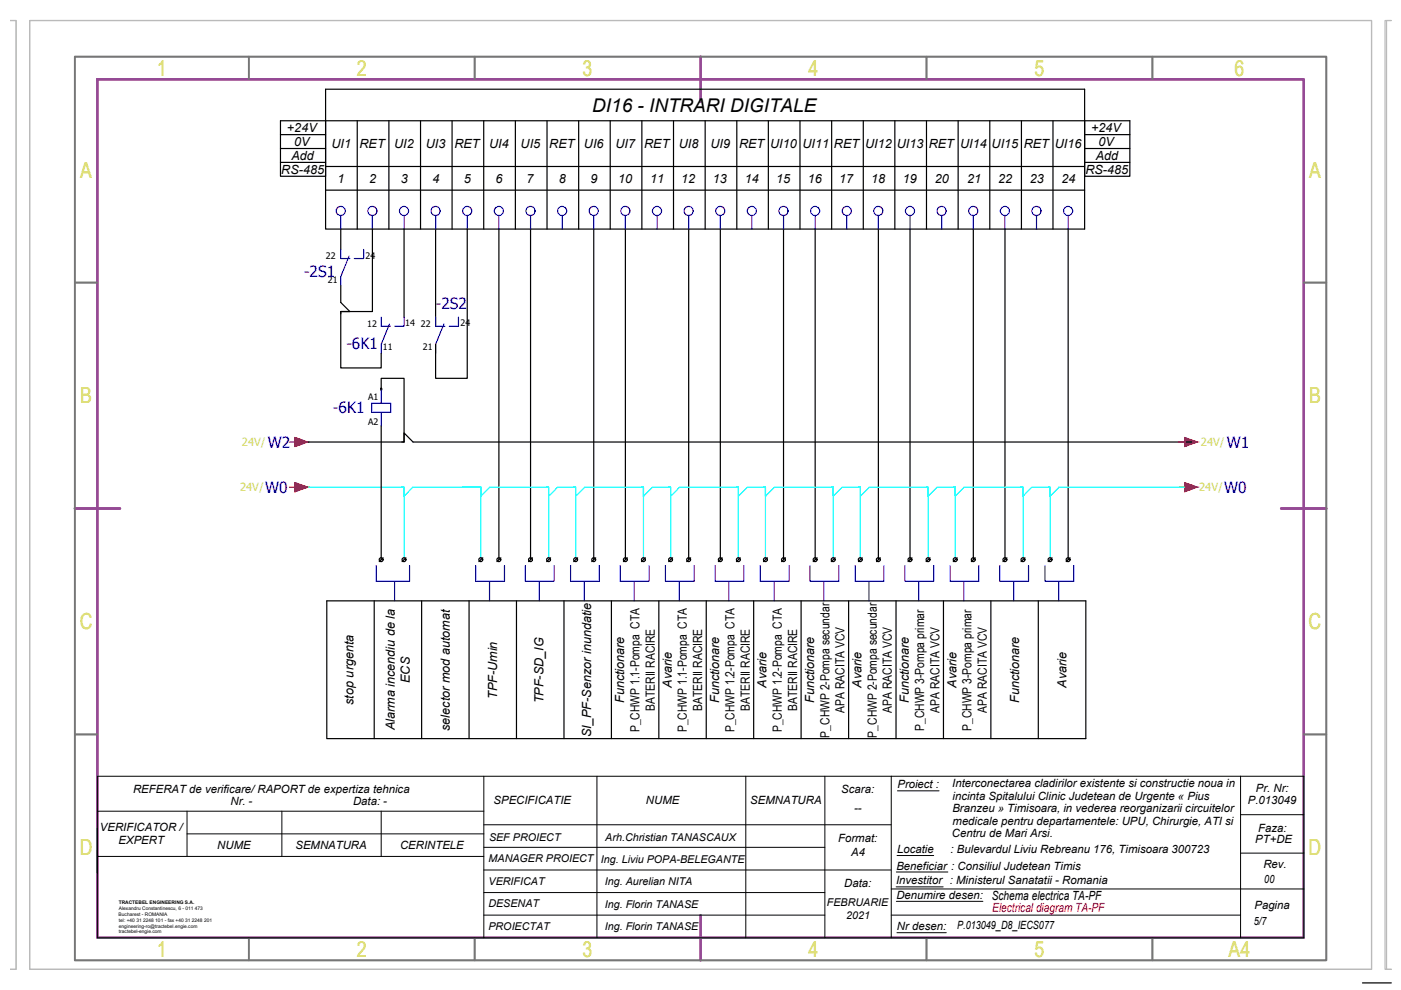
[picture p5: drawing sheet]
<svg xmlns="http://www.w3.org/2000/svg" width="297mm" height="210mm" viewBox="0 0 297 210" stroke-linecap="round" stroke-linejoin="round" font-family="sans-serif">
<!-- layer: CP_LINENORM -->
<path d="M2.1 4.4h1.3v201.1h-1.3M6.3 4.4h284.5v201.1h-284.5zM293.7 4.4h1.3h-1v201.1h1h-1.3z" fill="none" stroke="#bababa" stroke-width=".25"/>
<!-- layer: CP_FRAME -->
<path d="M20.6 16.8h255.8v182h-255.8zM148.5 12v9.6M15.9 107.8h9.5M271.6 107.8h9.6M148.5 194v9.6" fill="none" stroke="#954a95" stroke-width=".51"/>
<!-- layer: CP_FRREF -->
<g fill="none" stroke="#767676" stroke-width=".36">
<path d="M15.9 12h265.3v191.6h-265.3zM52.8 12v4.8M100.6 12v4.8M196.4 12v4.8M244.3 12v4.8M15.9 59.9h4.7M276.4 59.9h4.8M15.9 155.7h4.7M276.4 155.7h4.8M52.8 198.8v4.8M100.6 198.8v4.8M196.4 198.8v4.8"/>
<path d="M244.3 198.8v4.8"/>
</g>
<!-- layer: EPLAN311 -->
<g fill="#f00" stroke="#f00" stroke-width=".21">
<path d="M62.6 92.8l2.6 .9h-2.6zM62.6 93.7v1l2.6-1z"/>
<path d="M62.6 102.3l2.6 1h-2.6zM62.6 103.3v1l2.6-1z"/>
<path d="M251.2 92.8l2.6 .9h-2.6zM251.2 93.7v1l2.6-1z"/>
<path d="M251.2 102.3l2.6 1h-2.6zM251.2 103.3v1l2.6-1z"/>
</g>
<g fill="none" stroke="#0ff" stroke-width=".25">
<path d="M65.2 103.3h20.5v15.4M85.2 103.3h.5v1.9l1.9-1.9h14.3v15.4M98.1 103.3h3.8v1.9l2-1.9h12.4v1.9l1.9-1.9h3.9v15.4M115.8 103.3h.5v15.4M121.6 103.3h.5v1.9l1.9-1.9h12.4v1.9l2-1.9h3.8v15.4M136 103.3h.4v15.4M141.7 103.3h.5v1.9l1.9-1.9h12.5v1.9l1.9-1.9h3.8v15.4M156.1 103.3h.5v15.4M161.8 103.3h.5v1.9l1.9-1.9h12.5v1.9l1.9-1.9h3.8v15.4M176.2 103.3h.5v15.4M181.9 103.3h.5v1.9l1.9-1.9h12.5v1.9l1.9-1.9h3.8v15.4M196.3 103.3h.5v15.4"/>
<path d="M202 103.3h.5v1.9l1.9-1.9h12.5v1.9l1.9-1.9h3.8v15.4M216.4 103.3h.5v15.4M222.2 103.3h.4v1.9l2-1.9h26.6"/>
</g>
<!-- layer: 0 -->
<g fill="none" stroke="#000" stroke-width=".25">
<path d="M69 18.9h161v29.7h-161zM59.5 28.5h9.5M59.5 31.5h9.5M59.5 34.4h9.5M69 25.6v11.8h-9.5v-11.8h180.1v11.8h-9.6v-11.8M69 35.3h161M75.7 25.6v23M82.5 25.6v23M89.2 25.6v23M95.8 25.6v23M102.6 25.6v23M109.3 25.6v23"/>
<path d="M116 25.6v23M122.7 25.6v23M129.4 25.6v23M136.1 25.6v23M142.8 25.6v23M149.5 25.6v23M156.2 25.6v23M162.9 25.6v23M169.6 25.6v23M176.3 25.6v23M183 25.6v23M189.7 25.6v23"/>
<path d="M196.4 25.6v23M203.1 25.6v23M209.9 25.6v23M216.6 25.6v23M223.3 25.6v23M230 28.5h9.6M230 31.5h9.6M230 34.4h9.6M69 40.3h161M72.2 48.6v4.3M79 48.6v17.5h-6.8h2l-2-2v-3.5M85.7 48.6v18.7"/>
<path d="M92.4 48.6v20.6M99.1 48.6v31.6h-6.7v-7.2M105.8 48.6v70.1M112.5 48.6v70.1M125.9 48.6v70.1M132.6 48.6v70.1M146 48.6v70.1M152.7 48.6v70.1M166.1 48.6v70.1M172.8 48.6v70.1M186.2 48.6v70.1M192.9 48.6v70.1"/>
<path d="M206.4 48.6v70.1M213.1 48.6v70.1M226.5 48.6v70.1M72.2 66.5v-.4v11.9h8.6v-3.1M80.8 82.6v-2.4h4.9v13.5h-20.5M80.8 90.3v28.4M85.2 93.7h.5v-1.9l1.9 1.9h165.1M81.2 118.3l-.8 .8M86.1 118.3l-.9 .8M102.4 118.3l-.9 .8M106.2 118.3l-.8 .8M112.9 118.3l-.8 .8"/>
<path d="M116.7 118.3l-.8 .8M122.5 118.3l-.9 .8M126.3 118.3l-.8 .8M133 118.3l-.8 .8M136.8 118.3l-.8 .8M142.6 118.3l-.8 .8M146.4 118.3l-.8 .8M153.1 118.3l-.8 .8M157 118.3l-.9 .8M162.7 118.3l-.8 .8M166.5 118.3l-.8 .8M173.3 118.3l-.9 .8"/>
<path d="M177.1 118.3l-.9 .8M182.8 118.3l-.8 .8M186.7 118.3l-.9 .8M193.4 118.3l-.9 .8M197.2 118.3l-.9 .8M203 118.3l-.9 .8M206.8 118.3l-.9 .8M213.5 118.3l-.9 .8M217.3 118.3l-.8 .8M223.1 118.3l-.9 .8M226.9 118.3l-.9 .8M288.9 208.4h6.1"/>
<circle cx="80.8" cy="118.7" r=".41"/>
<circle cx="85.7" cy="118.7" r=".41"/>
<circle cx="101.9" cy="118.7" r=".41"/>
<circle cx="105.8" cy="118.7" r=".41"/>
<circle cx="112.5" cy="118.7" r=".41"/>
<circle cx="116.3" cy="118.7" r=".41"/>
<circle cx="122" cy="118.7" r=".41"/>
<circle cx="125.9" cy="118.7" r=".41"/>
<circle cx="132.6" cy="118.7" r=".41"/>
<circle cx="136.4" cy="118.7" r=".41"/>
<circle cx="142.2" cy="118.7" r=".41"/>
<circle cx="146" cy="118.7" r=".41"/>
<circle cx="152.7" cy="118.7" r=".41"/>
<circle cx="156.5" cy="118.7" r=".41"/>
<circle cx="162.3" cy="118.7" r=".41"/>
<circle cx="166.1" cy="118.7" r=".41"/>
<circle cx="172.8" cy="118.7" r=".41"/>
<circle cx="176.7" cy="118.7" r=".41"/>
<circle cx="182.4" cy="118.7" r=".41"/>
<circle cx="186.2" cy="118.7" r=".41"/>
<circle cx="192.9" cy="118.7" r=".41"/>
<circle cx="196.8" cy="118.7" r=".41"/>
<circle cx="202.5" cy="118.7" r=".41"/>
<circle cx="206.4" cy="118.7" r=".41"/>
<circle cx="213.1" cy="118.7" r=".41"/>
<circle cx="216.9" cy="118.7" r=".41"/>
<circle cx="222.6" cy="118.7" r=".41"/>
<circle cx="226.5" cy="118.7" r=".41"/>
</g>
<!-- layer: EPLAN311 -->
<path d="M61.4 93.7h1.2M62.6 92.8l2.6 .9-2.6 1zM250 93.7h1.2M251.2 92.8l2.6 .9-2.6 1zM61.4 103.3h1.2M62.6 102.3l2.6 1-2.6 1zM250 103.3h1.2M251.2 102.3l2.6 1-2.6 1z" fill="none" stroke="#f00" stroke-width=".25"/>
<!-- layer: 0 -->
<g fill="none" stroke="#00f" stroke-width=".25">
<path d="M79.8 119.9v3.4h7v-3.4M100.8 119.9v3.4h6.2v-3.4M111.4 119.9v3.4h6.1v-3.4M121 119.9v3.4h6.1v-3.4M131.5 119.9v3.4h6.1v-3.4M141.1 119.9v3.4h6.1v-3.4M151.6 119.9v3.4h6.1v-3.4M161.2 119.9v3.4h6.1v-3.4M171.7 119.9v3.4h6.1v-3.4M181.3 119.9v3.4h6.1v-3.4M191.9 119.9v3.4h6.1v-3.4M201.4 119.9v3.4h6.1v-3.4"/>
<path d="M212 119.9v3.4h6.1v-3.4M221.6 119.9v3.4h6.1v-3.4M83.7 123.3v4.1M103.8 123.3v4.1M114.3 123.3v4.1M123.9 123.3v4.1M134.4 123.3v4.1M144 123.3v4.1M154.5 123.3v4.1M164.1 123.3v4.1M174.7 123.3v4.1M184.2 123.3v4.1"/>
<path d="M194.8 123.3v4.1M204.4 123.3v4.1M214.9 123.3v4.1M224.5 123.3v4.1"/>
</g>
<!-- layer: EPLAN302 -->
<g fill="none" stroke="#00f" stroke-width=".25">
<path d="M72.2 45.7v2.9M79 45.7v2.9M85.7 45.7v2.9M92.4 45.7v2.9M99.1 45.7v2.9M105.8 45.7v2.9M112.5 45.7v2.9M119.2 45.7v2.9M125.9 45.7v2.9M132.6 45.7v2.9M139.3 45.7v2.9M146 45.7v2.9"/>
<path d="M152.7 45.7v2.9M159.4 45.7v2.9M166.1 45.7v2.9M172.8 45.7v2.9M179.5 45.7v2.9M186.2 45.7v2.9M192.9 45.7v2.9M199.7 45.7v2.9M206.4 45.7v2.9M213.1 45.7v2.9M219.8 45.7v2.9M226.5 45.7v2.9"/>
<circle cx="72.2" cy="44.7" r=".96"/>
<circle cx="78.9" cy="44.7" r=".96"/>
<circle cx="85.7" cy="44.7" r=".96"/>
<circle cx="92.3" cy="44.7" r=".96"/>
<circle cx="99.1" cy="44.7" r=".96"/>
<circle cx="105.8" cy="44.7" r=".96"/>
<circle cx="112.5" cy="44.7" r=".96"/>
<circle cx="119.2" cy="44.7" r=".96"/>
<circle cx="125.9" cy="44.7" r=".96"/>
<circle cx="132.6" cy="44.7" r=".96"/>
<circle cx="139.3" cy="44.7" r=".96"/>
<circle cx="146" cy="44.7" r=".96"/>
<circle cx="152.7" cy="44.7" r=".96"/>
<circle cx="159.4" cy="44.7" r=".96"/>
<circle cx="166.1" cy="44.7" r=".96"/>
<circle cx="172.8" cy="44.7" r=".96"/>
<circle cx="179.5" cy="44.7" r=".96"/>
<circle cx="186.2" cy="44.7" r=".96"/>
<circle cx="192.9" cy="44.7" r=".96"/>
<circle cx="199.6" cy="44.7" r=".96"/>
<circle cx="206.4" cy="44.7" r=".96"/>
<circle cx="213.1" cy="44.7" r=".96"/>
<circle cx="219.7" cy="44.7" r=".96"/>
<circle cx="226.5" cy="44.7" r=".96"/>
</g>
<!-- layer: c_cartus text -->
<g fill="none" stroke="#000" stroke-width=".21">
<path d="M20.6 175.6v9.6M20.6 172h82M39.7 172v9.6M39.7 176.8h62.9M59.8 172v9.6M80.8 172v9.6M102.6 174.9h86.4M102.6 179.7h72.3M102.6 164.6v34.2M126.6 164.6v34.2M158.1 164.6v34.2M174.9 164.6v34.2"/>
<path d="M189 164.6v34.2M190.3 167.7h8.8M263 164.6v34.2M263 172.7h13.4M276.4 164.6h-255.8v34.2h255.8M20.6 181.6h82M102.6 184.5h86.4M102.6 189.2h72.3M102.6 194h72.3M189 188.5h87.4M189 194h74M190 188h10"/>
<path d="M190 184.9h11M190 191.1h18.4M190.2 197.8h10.4M190.2 181.4h7.8M263 180.9h13.4"/>
</g>
<!-- layer: a_has_UPU -->
<path d="M276.4 164.6v34.2" fill="none" stroke="#000" stroke-width=".21"/>
<!-- layer: EPLAN300 -->
<path d="M72.2 52.9v1.9h2M74 54.3l-1.8 4.3v2M77.1 52.9v1.9h-2M80.8 67.3v1.9h2M82.6 68.7l-1.8 4.3v1.9M85.7 67.3v1.9h-2M92.4 67.3v1.9h1.9M94.1 68.7l-1.7 4.3v1.9M97.2 67.3v1.9h-1.9M78.8 85.5h4v1.9h-4zM80.8 82.6v2.9M80.8 87.4v2.9" fill="none" stroke="#00f" stroke-width=".25"/>
<!-- layer: E-RevizieVP -->
<g fill="none" stroke="#000" stroke-width=".25">
<path d="M69.3 127.4h160.9v29.2h-160.9zM79.3 127.4v29.2M89.4 127.4v29.2M99.4 127.4v29.2M109.5 127.4v29.2M119.6 127.4v29.2M129.6 127.4v29.2M139.7 127.4v29.2M149.7 127.4v29.2M159.8 127.4v29.2M169.8 127.4v29.2M179.9 127.4v29.2"/>
<path d="M190 127.4v29.2M200 127.4v29.2M210.1 127.4v29.2M220.1 127.4v29.2"/>
</g>
<!-- layer: EPLAN100 -->
<circle cx="80.8" cy="82.6" r=".25" fill="#000"/>
<g font-size="4.7" fill="#dddd6e">
<text x="33.3" y="16.1">1</text>
<text x="75.7" y="16.1">2</text>
<text x="123.5" y="16.1">3</text>
<text x="171.4" y="16.1">4</text>
<text x="219.3" y="16">5</text>
<text x="261.7" y="16.1">6</text>
<text x="17" y="37.6">A</text>
<text x="277.6" y="37.6">A</text>
<text x="17" y="85.5">B</text>
<text x="277.6" y="85.5">B</text>
<text x="16.9" y="133.4">C</text>
<text x="277.5" y="133.4">C</text>
<text x="16.9" y="181.3">D</text>
<text x="277.5" y="181.3">D</text>
<text x="33.3" y="202.9">1</text>
<text x="75.7" y="202.9">2</text>
<text x="123.5" y="202.9">3</text>
<text x="171.4" y="202.9">4</text>
<text x="219.3" y="202.8">5</text>
<text x="260.5" y="202.9">A4</text>
</g>
<text font-size="4" x="125.6" y="23.7">DI16 - INTRARI DIGITALE</text>
<g font-size="3.3" fill="#00f">
<text x="64.5" y="58.7">-2S1</text>
<text x="92.4" y="65.5">-2S2</text>
<text x="73.4" y="74.1">-6K1</text>
<text x="70.6" y="87.6">-6K1</text>
<text x="56.8" y="94.9">W2</text>
<text x="260.1" y="94.9">W1</text>
<text x="56.2" y="104.5">W0</text>
<text x="259.6" y="104.5">W0</text>
</g>
<g font-size="2.7">
<text x="60.8" y="28">+24V</text>
<text x="231.4" y="28">+24V</text>
<text x="61.8" y="33.9">Add</text>
<text x="62.4" y="31">0V</text>
<text x="70.3" y="31.4">UI1</text>
<text x="76.2" y="31.4">RET</text>
<text x="83.6" y="31.4">UI2</text>
<text x="90.3" y="31.4">UI3</text>
<text x="96.3" y="31.4">RET</text>
<text x="103.7" y="31.4">UI4</text>
<text x="110.4" y="31.4">UI5</text>
<text x="116.5" y="31.4">RET</text>
<text x="123.8" y="31.4">UI6</text>
<text x="130.5" y="31.4">UI7</text>
<text x="136.6" y="31.4">RET</text>
<text x="143.9" y="31.4">UI8</text>
<text x="150.7" y="31.4">UI9</text>
<text x="156.7" y="31.4">RET</text>
<text x="163.3" y="31.4">UI10</text>
<text x="170.1" y="31.4">UI11</text>
<text x="176.8" y="31.4">RET</text>
<text x="183.4" y="31.4">UI12</text>
<text x="190.1" y="31.4">UI13</text>
<text x="196.9" y="31.4">RET</text>
<text x="203.6" y="31.4">UI14</text>
<text x="210.2" y="31.4">UI15</text>
<text x="217.1" y="31.4">RET</text>
<text x="223.6" y="31.4">UI16</text>
<text x="232.3" y="33.9">Add</text>
<text x="232.9" y="31">0V</text>
<text x="59.6" y="36.8">RS-485</text>
<text x="71.6" y="38.8">1</text>
<text x="78.3" y="38.8">2</text>
<text x="85" y="38.7">3</text>
<text x="91.7" y="38.8">4</text>
<text x="98.3" y="38.7">5</text>
<text x="105" y="38.7">6</text>
<text x="111.7" y="38.8">7</text>
<text x="118.5" y="38.7">8</text>
<text x="125.2" y="38.7">9</text>
<text x="131" y="38.7">10</text>
<text x="137.9" y="38.8">11</text>
<text x="144.4" y="38.8">12</text>
<text x="151.2" y="38.7">13</text>
<text x="157.9" y="38.8">14</text>
<text x="164.6" y="38.7">15</text>
<text x="171.3" y="38.7">16</text>
<text x="177.9" y="38.8">17</text>
<text x="184.7" y="38.7">18</text>
<text x="191.4" y="38.7">19</text>
<text x="198.2" y="38.7">20</text>
<text x="205" y="38.8">21</text>
<text x="211.6" y="38.8">22</text>
<text x="218.3" y="38.7">23</text>
<text x="225.1" y="38.8">24</text>
<text x="230.1" y="36.8">RS-485</text>
<text x="75" y="149.5" transform="rotate(-90 75 149.5)">stop urgenta</text>
<text x="86.9" y="144.8" transform="rotate(-90 86.9 144.8)">ECS</text>
<text x="105.4" y="148.2" transform="rotate(-90 105.4 148.2)">TPF-Umin</text>
<text x="115.2" y="149.2" transform="rotate(-90 115.2 149.2)">TPF-SD_IG</text>
<text x="132.4" y="149.1" transform="rotate(-90 132.4 149.1)">Functionare</text>
<text x="142.4" y="145.8" transform="rotate(-90 142.4 145.8)">Avarie</text>
<text x="152.5" y="149.1" transform="rotate(-90 152.5 149.1)">Functionare</text>
<text x="162.5" y="145.8" transform="rotate(-90 162.5 145.8)">Avarie</text>
<text x="172.6" y="149.1" transform="rotate(-90 172.6 149.1)">Functionare</text>
<text x="182.7" y="145.8" transform="rotate(-90 182.7 145.8)">Avarie</text>
<text x="192.7" y="149.1" transform="rotate(-90 192.7 149.1)">Functionare</text>
<text x="202.8" y="145.8" transform="rotate(-90 202.8 145.8)">Avarie</text>
<text x="216.1" y="149.1" transform="rotate(-90 216.1 149.1)">Functionare</text>
<text x="226.1" y="145.8" transform="rotate(-90 226.1 145.8)">Avarie</text>
<text x="83.7" y="154.8" transform="rotate(-90 83.7 154.8)">Alarma incendiu de la</text>
<text x="95.4" y="155" transform="rotate(-90 95.4 155)">selector mod automat</text>
<text x="135.6" y="155.3" transform="rotate(-90 135.6 155.3)">P_CHWP 1.1-Pompa CTA</text>
<text x="138.8" y="150.7" transform="rotate(-90 138.8 150.7)">BATERII RACIRE</text>
<text x="145.7" y="155.3" transform="rotate(-90 145.7 155.3)">P_CHWP 1.1-Pompa CTA</text>
<text x="148.9" y="150.7" transform="rotate(-90 148.9 150.7)">BATERII RACIRE</text>
<text x="155.7" y="155.3" transform="rotate(-90 155.7 155.3)">P_CHWP 1.2-Pompa CTA</text>
<text x="158.9" y="150.7" transform="rotate(-90 158.9 150.7)">BATERII RACIRE</text>
<text x="165.8" y="155.3" transform="rotate(-90 165.8 155.3)">P_CHWP 1.2-Pompa CTA</text>
<text x="169" y="150.7" transform="rotate(-90 169 150.7)">BATERII RACIRE</text>
<text x="179.1" y="151.1" transform="rotate(-90 179.1 151.1)">APA RACITA VCV</text>
<text x="189.1" y="151.1" transform="rotate(-90 189.1 151.1)">APA RACITA VCV</text>
<text x="195.9" y="155" transform="rotate(-90 195.9 155)">P_CHWP 3-Pompa primar</text>
<text x="199.2" y="151.1" transform="rotate(-90 199.2 151.1)">APA RACITA VCV</text>
<text x="206" y="155" transform="rotate(-90 206 155)">P_CHWP 3-Pompa primar</text>
<text x="209.2" y="151.1" transform="rotate(-90 209.2 151.1)">APA RACITA VCV</text>
<text x="125.3" y="156.3" transform="rotate(-90 125.3 156.3)">SI_PF-Senzor inundatie</text>
<text x="175.8" y="156.4" transform="rotate(-90 175.8 156.4)">P_CHWP 2-Pompa secundar</text>
<text x="185.9" y="156.4" transform="rotate(-90 185.9 156.4)">P_CHWP 2-Pompa secundar</text>
<text x="210.3" y="190.8">Schema electrica TA-PF</text>
</g>
<text font-size="2.7" fill="#f00" x="210.4" y="193.3">Electrical diagram TA-PF</text>
<g font-size="2.4" fill="#a5dd6e">
<text x="51.3" y="94.6">24V/</text>
<text x="254.6" y="94.6">24V/</text>
<text x="50.9" y="104.2">24V/</text>
<text x="254.2" y="104.2">24V/</text>
</g>
<g font-size="2.4">
<text x="190.3" y="167.2">Proiect :</text>
<text x="201.9" y="166.9">Interconectarea cladirilor existente si constructie noua in</text>
<text x="266.3" y="167.8">Pr. Nr:</text>
<text x="28.2" y="168.1">REFERAT de verificare/ RAPORT de expertiza tehnica</text>
<text x="48.9" y="170.7">Nr. -</text>
<text x="74.8" y="170.7">Data: -</text>
<text x="104.6" y="170.4">SPECIFICATIE</text>
<text x="137" y="170.4">NUME</text>
<text x="159.1" y="170.4">SEMNATURA</text>
<text x="178.4" y="168.2">Scara:</text>
<text x="181.1" y="172.1">--</text>
<text x="201.9" y="172.2">Branzeu » Timisoara, in vederea reorganizarii circuitelor</text>
<text x="202" y="169.6">incinta Spitalului Clinic Judetean de Urgente « Pius</text>
<text x="264.6" y="170.5">P.013049</text>
<text x="21.2" y="176.3">VERIFICATOR /</text>
<text x="25.1" y="178.9">EXPERT</text>
<text x="177.7" y="178.5">Format:</text>
<text x="201.8" y="177.6">Centru de Mari Arsi.</text>
<text x="202" y="174.9">medicale pentru departamentele: UPU, Chirurgie, ATI si</text>
<text x="266.1" y="178.7">PT+DE</text>
<text x="266.7" y="176.4">Faza:</text>
<text x="46.1" y="180">NUME</text>
<text x="62.6" y="180">SEMNATURA</text>
<text x="84.8" y="180">CERINTELE</text>
<text x="180.5" y="181.5">A4</text>
<text x="190" y="184.4">Beneficiar : Consiliul Judetean Timis</text>
<text x="190.2" y="180.9">Locatie</text>
<text x="201.5" y="180.9">: Bulevardul Liviu Rebreanu 176, Timisoara 300723</text>
<text x="267.9" y="184.1">Rev.</text>
<text x="179" y="188.1">Data:</text>
<text x="190" y="187.5">Investitor : Ministerul Sanatatii - Romania</text>
<text x="190" y="190.6">Denumire desen:</text>
<text x="268.1" y="187.1">00</text>
<text x="190.2" y="197.2">Nr desen:</text>
<text x="202.9" y="196.9">P.013049_D8_IECS077</text>
<text x="265.9" y="196">5/7</text>
<text x="266" y="192.7">Pagina</text>
</g>
<g font-size="2.3">
<text x="103.7" y="178.3">SEF PROIECT</text>
<text x="128.3" y="178.3">Arh.Christian TANASCAUX</text>
<text x="103.6" y="182.9">MANAGER PROIECT</text>
<text x="127.4" y="182.9">Ing. Liviu POPA-BELEGANTE</text>
<text x="103.6" y="187.6">VERIFICAT</text>
<text x="128.2" y="187.6">Ing. Aurelian NITA</text>
<text x="103.6" y="192.4">DESENAT</text>
<text x="103.6" y="197.2">PROIECTAT</text>
<text x="128.2" y="192.4">Ing. Florin TANASE</text>
<text x="128.2" y="197.2">Ing. Florin TANASE</text>
<text x="175.3" y="192">FEBRUARIE</text>
<text x="179.4" y="194.8">2021</text>
</g>
<g font-size="1.9">
<text x="69.1" y="54.9">22</text>
<text x="69.5" y="59.9">21</text>
<text x="77.5" y="54.8">24</text>
<text x="77.9" y="69.2">12</text>
<text x="85.9" y="69.2">14</text>
<text x="89.2" y="69.2">22</text>
<text x="97.6" y="69.2">24</text>
<text x="81.2" y="74.3">11</text>
<text x="89.6" y="74.3">21</text>
<text x="78" y="84.9">A1</text>
<text x="78" y="90">A2</text>
</g>
<g font-size="1">
<text x="25.2" y="191.6">TRACTEBEL ENGINEERING S.A.</text>
<text x="25.2" y="194.2">Bucharest - ROMANIA</text>
<text x="25.2" y="196.7">engineering-ro@tractebel.engie.com</text>
<text x="25.2" y="192.9">Alexandru Constantinescu, 6 - 011 473</text>
<text x="25.2" y="195.4">tel: +40 31 2248 101 - fax +40 31 2248 201</text>
<text x="25.2" y="197.9">tractebel-engie.com</text>
</g>
</svg>
